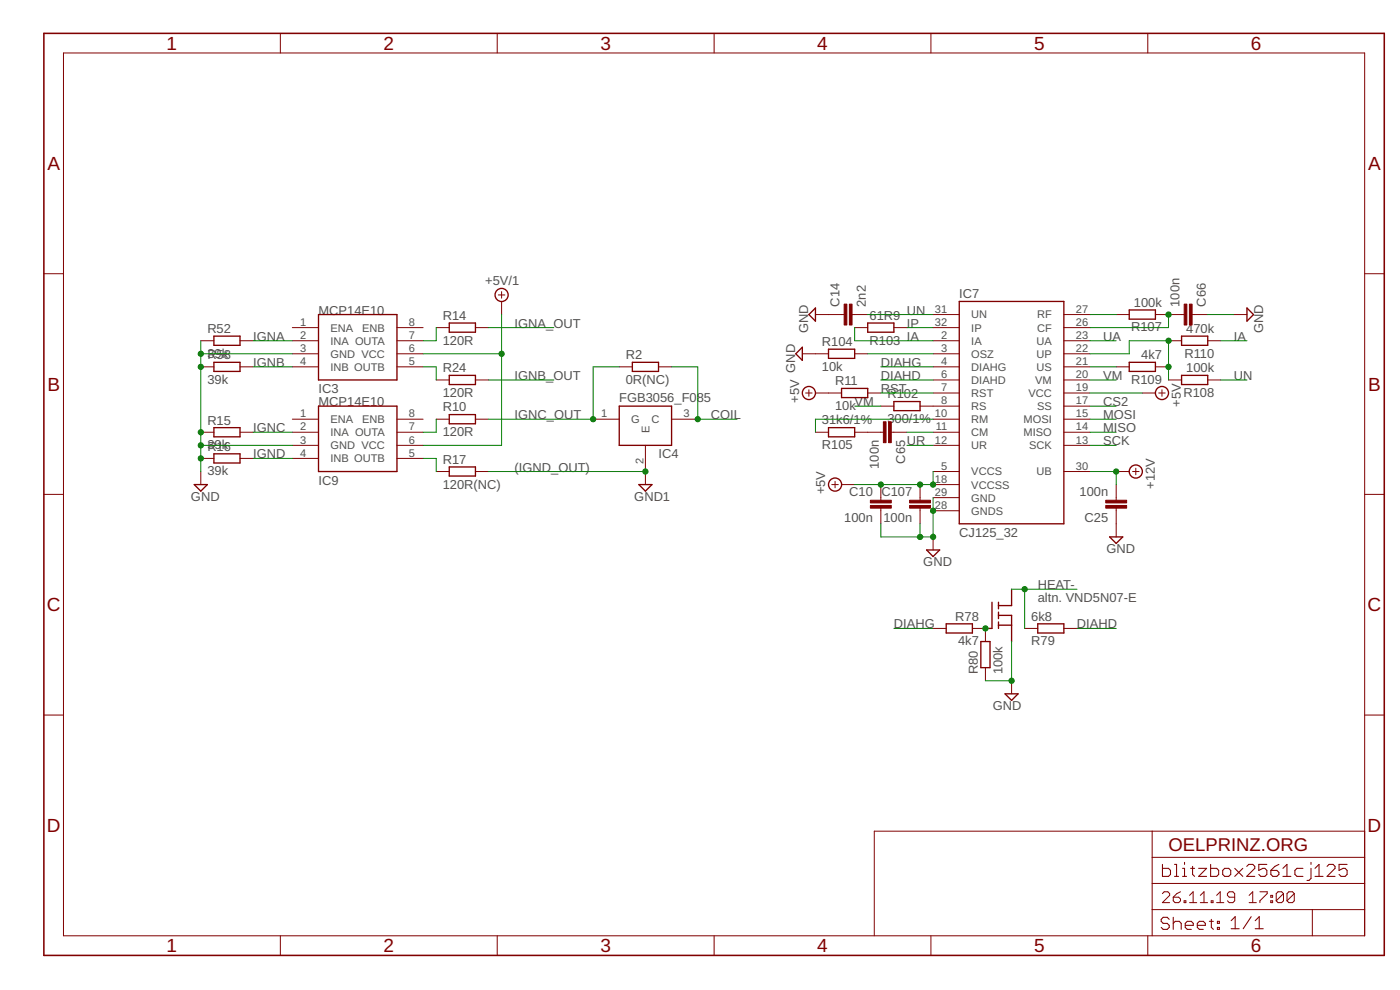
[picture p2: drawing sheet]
<svg xmlns="http://www.w3.org/2000/svg" width="420mm" height="297mm" viewBox="0 0 420 297" stroke-linecap="round" stroke-linejoin="round" font-family="sans-serif">
<g fill="none" stroke="#800000" stroke-width=".3">
<path d="M19 15.9h390.6v264.9h-390.6zM84.1 10v5.9M149.2 10v5.9M214.3 10v5.9M279.4 10v5.9M344.5 10v5.9M13.2 82.1h5.8M87.7 98.3h7.9M119.1 98.3h7.9M130.9 98.3h3.9M142.7 98.3h3.9M149.5 88.5h2"/>
<path d="M150.5 87.5v2M150.5 90.4v4M244.7 94.4h8.6M255.7 94.4h4.7M256.5 98.3h3.9M268.3 98.3h3.9M280 98.3h7.9M280 94.4h7.9M319.3 98.3h7.8M319.3 94.4h7.8M335 94.4h3.9M346.8 94.4h8.6"/>
<path d="M357.7 94.4h4.8M370.3 94.4h3.9M409.6 82.1h5.8M60.3 102.2h3.9M60.3 110.1h3.9M72 102.2h4M72 110.1h4M87.7 102.2h7.9M87.7 110.1h7.9M87.7 106.2h7.9M119.1 102.2h7.9M119.1 110.1h7.9"/>
<path d="M119.1 106.2h7.9M130.9 114h3.9M142.7 114h3.9M185.8 110.1h4M197.6 110.1h3.9M240.8 106.2h7.8M241.8 117.9h1.9M242.8 116.9v2M244.7 117.9h7.9M256.5 106.2h3.9M260.4 117.9h4M280 114h7.9"/>
<path d="M280 102.2h7.9M280 110.1h7.9M280 106.2h7.9M280 117.9h7.9M319.3 114h7.8M319.3 102.2h7.8M319.3 110.1h7.8M319.3 106.2h7.8M319.3 117.9h7.8M335 110.1h3.9M342.8 117.9h4M346.8 110.1h3.9"/>
<path d="M347.7 117.9h2M348.7 116.9v2M350.7 114h3.9M350.7 102.2h3.9M362.5 114h3.9M362.5 102.2h3.9M60.3 129.7h3.9M60.3 137.5h3.9M72 129.7h4M72 137.5h4M87.7 125.8h7.9M87.7 129.7h7.9"/>
<path d="M87.7 133.6h7.9M87.7 137.5h7.9M119.1 125.8h7.9M119.1 129.7h7.9M119.1 133.6h7.9M119.1 137.5h7.9M130.9 125.8h3.9M142.7 125.8h3.9M178 125.8h7.8M193.7 133.6v11.8M201.5 125.8h7.9M244.7 129.7h3.9"/>
<path d="M256.5 129.7h8.6M264.4 121.9h3.9M267.5 129.7h4.7M276.1 121.9h11.8M280 125.8h7.9M280 129.7h7.9M280 133.6h7.9M319.3 125.8h7.8M319.3 121.9h7.8M319.3 129.7h7.8M319.3 133.6h7.8M13.2 148.3h5.8"/>
<path d="M60.3 141.5v3.9M130.9 141.5h3.9M142.7 141.5h3.9M249.6 145.4h2M250.6 144.4v2M252.6 145.4h3.9M264.4 145.4v4.7M264.4 152.5v4.7M276.1 145.4v4.7M276.1 152.5v4.7M280 141.5h7.9M280 149.3h7.9"/>
<path d="M280 153.2h7.9M280 145.4h7.9M319.3 141.5h7.8M335 145.4v4.7M335 152.5v8.6M335 141.5h3.9M339.9 141.5h2M340.9 140.5v2M409.6 148.3h5.8M280 161.1v3.9M280 188.6h4M291.8 188.6h3.9v3.9"/>
<path d="M307.5 188.6h3.9M319.3 188.6h3.9M13.2 214.5h5.8M295.7 200.3v4M303.6 204.3v3.9M409.6 214.5h5.8M345.8 249.4v31.4M345.8 257.2h63.8M409.6 249.4h-147.2v31.4M345.8 272.9h63.8M345.8 265.1h63.8M348.8 268.1l.6-.5h1.1l.5 .5v.5l-2.2 2.2h2.2"/>
<path d="M352.1 269.2h1.6l.6 .5v.6l-.6 .5h-1l-.6-.5zM354.3 267.6l-1.1 .5-1.1 1.1M355.4 270.3h.5v.5h-.5zM357 270.8h2.2M357 268.6l1.1-1v3.2M360.2 270.8h2.2M360.2 268.6l1.1-1v3.2M363.5 270.3h.5v.5h-.5zM365.1 270.8h2.2M365.1 268.6l1.1-1v3.2M370.5 269.2h-1.6l-.5-.6v-.5l.5-.5h1.1l.5 .5v2.2l-.5 .5h-1.1l-.5-.5M374.9 270.8h2.1"/>
<path d="M374.9 268.6l1.1-1v3.2M378.1 267.6h2.2v.5l-2.2 2.2v.5M381.4 270.3h.5v.5h-.5zM381.4 268.6h.5v.6h-.5zM385.2 268.1v2.2l-.6 .5h-1l-.6-.5M385.2 268.1l-.6-.5h-1l-.6 .5v2.2M385.2 268.1l-2.2 2.2M388.4 268.1v2.2l-.5 .5h-1.1l-.6-.5M388.4 268.1l-.5-.5h-1.1l-.6 .5v2.2M388.4 268.1l-2.2 2.2M393.8 272.9v7.9M84.1 280.8v5.9"/>
<path d="M149.2 280.8v5.9M214.3 280.8v5.9M279.4 280.8v5.9M344.5 280.8v5.9"/>
</g>
<g fill="none" stroke="#800000" stroke-width=".4">
<path d="M95.6 94.4h23.5v19.6h-23.5zM134.8 96.9h7.9v2.8h-7.9zM244.7 92.4v4l-1.9-2zM260.4 96.9h7.9v2.8h-7.9zM287.9 90.4h31.4v66.8h-31.4zM338.9 93h7.9v2.8h-7.9zM374.2 92.4l2 2-2 2zM64.2 100.9h7.8v2.7h-7.8zM64.2 108.7h7.8v2.7h-7.8zM134.8 112.6h7.9v2.8h-7.9zM189.8 108.7h7.8v2.7h-7.8zM240.8 104.2v3.9l-2-1.9z"/>
<path d="M248.6 104.8h7.9v2.7h-7.9zM252.6 116.5h7.8v2.8h-7.8zM338.9 108.7h7.9v2.7h-7.9zM354.6 112.6h7.9v2.8h-7.9zM354.6 100.9h7.9v2.7h-7.9zM64.2 128.3h7.8v2.8h-7.8zM64.2 136.2h7.8v2.7h-7.8zM95.6 121.9h23.5v19.6h-23.5zM134.8 124.4h7.9v2.7h-7.9zM185.8 121.9h15.7v11.7h-15.7zM248.6 128.3h7.9v2.8h-7.9zM268.3 120.5h7.8v2.7h-7.8z"/>
<path d="M58.3 145.4h3.9l-1.9 2zM134.8 140.1h7.9v2.7h-7.9zM191.7 145.4h4l-2 2zM278.1 165h3.9l-2 2zM303.6 176.8v4.9h-3.9M333 161.1h4l-2 1.9zM284 187.2h7.8v2.7h-7.8zM294.4 192.5h2.7v7.8h-2.7zM297.7 180.7v7.9h-2M299.7 184.6h3.9v7.9M299.7 187.6h3.9M299.7 180.7v2"/>
<path d="M299.7 183.7v1.9M299.7 186.6v2M311.4 187.2h7.9v2.7h-7.9zM301.6 208.2h3.9l-1.9 1.9z"/>
<circle cx="150.5" cy="88.5" r="1.97"/>
<circle cx="242.8" cy="117.9" r="1.97"/>
<circle cx="348.7" cy="117.9" r="1.97"/>
<circle cx="250.6" cy="145.4" r="1.97"/>
<circle cx="340.9" cy="141.5" r="1.97"/>
</g>
<g fill="#800000" stroke="#800000" stroke-width=".3">
<path d="M261.2 151.7h6.3v.8h-6.3z"/>
<path d="M261.2 150.1h6.3v.8h-6.3z"/>
<path d="M331.9 150.1h6.2v.8h-6.2z"/>
<path d="M331.9 151.7h6.2v.8h-6.2z"/>
<path d="M273 151.7h6.3v.8h-6.3z"/>
<path d="M273 150.1h6.3v.8h-6.3z"/>
<path d="M265.1 126.6h.8v6.2h-.8z"/>
<path d="M266.7 126.6h.8v6.2h-.8z"/>
<path d="M355.4 91.2h.8v6.3h-.8z"/>
<path d="M357 91.2h.8v6.3h-.8z"/>
<path d="M254.9 91.2h.8v6.3h-.8z"/>
<path d="M253.3 91.2h.8v6.3h-.8z"/>
</g>
<g fill="none" stroke="#800000" stroke-width=".32">
<path d="M348.9 259.4v3.6h1.8l.6-.6v-1.2l-.6-.7h-1.8M352.5 259.4h.6v3.6M355.5 258.7v.7M357.9 259.9v2.5l.6 .6M363.3 259.4v3.6h1.8l.6-.6v-1.2l-.6-.7h-1.8M374.2 259.9l.6-.5h1.2l.6 .5v.6l-2.4 2.5h2.4M380.2 259.4h-2.4v1.8l1.2-.7h.6l.6 .7v1.2l-.6 .6h-1.2l-.6-.6M383.8 259.4l-1.2 .5-1.2 1.3M393.4 258.7v.7M398.3 259.9l.6-.5h1.2l.6 .5v.6l-2.4 2.5h2.4M404.3 259.4h-2.4v1.8l1.2-.7h.6l.6 .7v1.2l-.6 .6h-1.2l-.6-.6M350.9 275.8l-.6-.6h-1.2l-.6 .6v.6l.6 .7h1.2l.6 .5v.7l-.6 .5h-1.2l-.6-.5"/>
<path d="M352.1 275.2v3.6M352.1 277.1l.6-.7h1.2l.6 .7v1.7M352.5 263h1.2M354.9 263h1.2M354.9 260.5h.6v2.5M355.7 277.6h2.4v-.5l-.6-.7h-1.2l-.6 .7v1.2l.6 .5h1.2M357.3 260.5h1.2M359.3 277.6h2.4v-.5l-.6-.7h-1.2l-.6 .7v1.2l.6 .5h1.2M359.7 260.5h2.4l-2.4 2.5h2.4M362.9 276.4h1.3M363.5 275.8v2.5l.7 .5M365.4 276.4h.6v.7h-.6z"/>
<path d="M365.4 278.3h.6v.5h-.6zM367.5 260.5h1.2l.7 .7v1.2l-.7 .6h-1.2l-.6-.6v-1.2zM369.5 276.2l1.2-1.2v3.7M369.5 278.7h2.4M370.6 260.5l2.4 2.5M373 260.5l-2.4 2.5M375.5 275l-2.4 3.7M376.7 278.7h2.4M376.7 276.2l1.2-1.2v3.7M381.4 261.2h1.8l.6 .5v.7l-.6 .6h-1.2l-.6-.6zM385 263h2.4M385 260.5l1.2-1.1v3.6"/>
<path d="M391 260.5h-1.8l-.6 .7v1.2l.6 .6h1.8M393.4 260.5v3.1l-.5 .6h-.7M394.7 263h2.4M394.7 260.5l1.2-1.1v3.6"/>
</g>
<path d="M13.2 10h402.2v276.7h-402.2z" fill="none" stroke="#800000" stroke-width=".47"/>
<g fill="none" stroke="#008000" stroke-width=".3">
<path d="M130.9 98.3v3.9h-3.9M146.6 98.3h19.6M150.5 94.4v39.2h-23.5M256.5 98.3v3.9h23.5M260.4 94.4h19.6M272.2 98.3h7.8M327.1 94.4h7.9M350.7 94.4v3.9h-23.6M362.5 94.4h7.8M60.3 102.2v39.3M60.3 106.2h27.4M76 102.2h11.7"/>
<path d="M76 110.1h11.7M127 106.2h23.5M127 110.1h3.9v3.9M146.6 114h19.6M185.8 110.1h-7.8v15.7h-31.4M201.5 110.1h7.9v15.7h11.8M260.4 106.2h19.6M264.4 117.9h15.6M264.4 110.1h15.6M264.4 114h15.6M327.1 106.2h11.8v-4h11.8v11.8M327.1 117.9h15.7"/>
<path d="M327.1 102.2h7.9M327.1 110.1h7.9M327.1 114h7.9M366.4 102.2h7.8M366.4 114h7.8M60.3 133.6h27.4M76 129.7h11.7M76 137.5h11.7M127 137.5h3.9v4M130.9 125.8v3.9h-3.9M256.5 121.9h7.9M272.2 133.6h7.8"/>
<path d="M272.2 129.7h7.8M280 125.8h-35.3v3.9M327.1 133.6h7.9M327.1 129.7h7.9M327.1 125.8h7.9M327.1 121.9h7.9M146.6 141.5h47.1M276.1 157.2v3.9M280 141.5v3.9h-23.5M280 149.3v11.8h-15.6v-3.9M327.1 141.5h7.9v3.9M303.6 176.8h19.6"/>
<path d="M307.5 176.8v11.8M268.3 188.6h11.7M303.6 192.5v11.8h-7.9M323.2 188.6h11.8"/>
</g>
<g fill="#008000" stroke="#008000" stroke-width=".3">
<circle cx="280" cy="153.2" r=".78"/>
<circle cx="276.1" cy="161.1" r=".78"/>
<circle cx="280" cy="161.1" r=".78"/>
<circle cx="303.6" cy="204.3" r=".78"/>
<circle cx="60.3" cy="137.5" r=".78"/>
<circle cx="60.3" cy="133.6" r=".78"/>
<circle cx="60.3" cy="110.1" r=".78"/>
<circle cx="60.3" cy="106.2" r=".78"/>
<circle cx="60.3" cy="129.7" r=".78"/>
<circle cx="280" cy="145.4" r=".78"/>
<circle cx="276.1" cy="145.4" r=".78"/>
<circle cx="264.4" cy="145.4" r=".78"/>
<circle cx="335" cy="141.5" r=".78"/>
<circle cx="178" cy="125.8" r=".78"/>
<circle cx="193.7" cy="141.5" r=".78"/>
<circle cx="350.7" cy="110.1" r=".78"/>
<circle cx="350.7" cy="102.2" r=".78"/>
<circle cx="350.7" cy="94.4" r=".78"/>
<circle cx="295.7" cy="188.6" r=".78"/>
<circle cx="307.5" cy="176.8" r=".78"/>
<circle cx="209.4" cy="125.8" r=".78"/>
<circle cx="150.5" cy="106.2" r=".78"/>
</g>
<g font-size="5.7" fill="#800000">
<text x="50" y="15">1</text>
<text x="115.1" y="15">2</text>
<text x="180.2" y="15">3</text>
<text x="245.3" y="15">4</text>
<text x="310.3" y="15">5</text>
<text x="375.4" y="15">6</text>
<text x="14.2" y="51">A</text>
<text x="410.6" y="51">A</text>
<text x="14.2" y="117.2">B</text>
<text x="410.6" y="117.2">B</text>
<text x="14.1" y="183.5">C</text>
<text x="410.4" y="183.5">C</text>
<text x="14.1" y="249.7">D</text>
<text x="410.4" y="249.7">D</text>
<text x="50" y="285.7">1</text>
<text x="115.1" y="285.7">2</text>
<text x="180.2" y="285.7">3</text>
<text x="245.3" y="285.7">4</text>
<text x="310.3" y="285.7">5</text>
<text x="375.4" y="285.7">6</text>
</g>
<text font-size="5.5" fill="#800000" x="350.7" y="255.3">OELPRINZ.ORG</text>
<g font-size="3.9" fill="#505050">
<text x="145.6" y="85.6">+5V/1</text>
<text x="287.9" y="89.3">IC7</text>
<text x="95.6" y="94.4">MCP14E10</text>
<text x="132.9" y="96">R14</text>
<text x="252" y="92" transform="rotate(-90 252 92)">C14</text>
<text x="259.8" y="92" transform="rotate(-90 259.8 92)">2n2</text>
<text x="261" y="96">61R9</text>
<text x="272.2" y="94.4">UN</text>
<text x="340.3" y="92">100k</text>
<text x="354" y="92" transform="rotate(-90 354 92)">100n</text>
<text x="361.9" y="92" transform="rotate(-90 361.9 92)">C66</text>
<text x="62.2" y="99.9">R52</text>
<text x="154.5" y="98.3">IGNA_OUT</text>
<text x="242.6" y="100.1" transform="rotate(-90 242.6 100.1)">GND</text>
<text x="272.2" y="98.3">IP</text>
<text x="339.5" y="99.4">R107</text>
<text x="356" y="99.9">470k</text>
<text x="379.1" y="100.1" transform="rotate(-90 379.1 100.1)">GND</text>
<text x="62.2" y="107.3">39k</text>
<text x="62.2" y="107.8">R58</text>
<text x="76" y="102.2">IGNA</text>
<text x="132.9" y="103.4">120R</text>
<text x="187.8" y="107.8">R2</text>
<text x="246.7" y="103.8">R104</text>
<text x="261" y="103.4">R103</text>
<text x="272.2" y="102.2">IA</text>
<text x="331.1" y="102.2">UA</text>
<text x="342.5" y="107.7">4k7</text>
<text x="355.4" y="107.3">R110</text>
<text x="370.3" y="102.2">IA</text>
<text x="76" y="110.1">IGNB</text>
<text x="132.9" y="111.7">R24</text>
<text x="154.5" y="114">IGNB_OUT</text>
<text x="238.6" y="111.8" transform="rotate(-90 238.6 111.8)">GND</text>
<text x="246.7" y="111.3">10k</text>
<text x="264.3" y="114">DIAHD</text>
<text x="264.3" y="110.1">DIAHG</text>
<text x="331.1" y="114">VM</text>
<text x="356" y="111.7">100k</text>
<text x="370.3" y="114">UN</text>
<text x="62.2" y="115.2">39k</text>
<text x="95.6" y="117.9">IC3</text>
<text x="132.9" y="119.1">120R</text>
<text x="187.8" y="115.2">0R(NC)</text>
<text x="250.6" y="115.6">R11</text>
<text x="264.3" y="117.9">RST</text>
<text x="266.3" y="119.5">R102</text>
<text x="339.5" y="115.1">R109</text>
<text x="355.2" y="119.1">R108</text>
<text x="95.6" y="121.8">MCP14E10</text>
<text x="132.9" y="123.5">R10</text>
<text x="154.5" y="125.8">IGNC_OUT</text>
<text x="185.9" y="120.7">FGB3056_F085</text>
<text x="213.3" y="125.8">COIL</text>
<text x="239.8" y="120.9" transform="rotate(-90 239.8 120.9)">+5V</text>
<text x="250.6" y="123">10k</text>
<text x="256.5" y="121.8">VM</text>
<text x="331.1" y="125.8">MOSI</text>
<text x="331.1" y="121.8">CS2</text>
<text x="354.4" y="122" transform="rotate(-90 354.4 122)">+5V</text>
<text x="62.2" y="127.4">R15</text>
<text x="76" y="129.7">IGNC</text>
<text x="132.9" y="130.9">120R</text>
<text x="246.7" y="127.3">31k6/1%</text>
<text x="266.3" y="126.9">3</text>
<text x="268.5" y="126.9">00/1%</text>
<text x="331.1" y="129.7">MISO</text>
<text x="62.2" y="134.8">39k</text>
<text x="62.2" y="135.2">R16</text>
<text x="76" y="137.5">IGND</text>
<text x="197.6" y="137.5">IC4</text>
<text x="246.7" y="134.8">R105</text>
<text x="272.2" y="133.6">UR</text>
<text x="331.1" y="133.6">SCK</text>
<text x="62.2" y="142.6">39k</text>
<text x="132.9" y="139.2">R17</text>
<text x="154.5" y="141.5">(IGND_OUT)</text>
<text x="263.8" y="140.7" transform="rotate(-90 263.8 140.7)">100n</text>
<text x="271.6" y="139.2" transform="rotate(-90 271.6 139.2)">C65</text>
<text x="95.6" y="145.4">IC9</text>
<text x="132.9" y="146.6">120R(NC)</text>
<text x="247.7" y="148.3" transform="rotate(-90 247.7 148.3)">+5V</text>
<text x="254.9" y="148.7">C10</text>
<text x="264.5" y="148.7">C107</text>
<text x="324" y="148.7">100n</text>
<text x="346.6" y="146.7" transform="rotate(-90 346.6 146.7)">+12V</text>
<text x="57.3" y="150.3">GND</text>
<text x="190.4" y="150.3">GND1</text>
<text x="253.4" y="156.6">100n</text>
<text x="265.1" y="156.6">100n</text>
<text x="287.9" y="161.1">CJ125_32</text>
<text x="325.5" y="156.6">C25</text>
<text x="332" y="166">GND</text>
<text x="277.1" y="169.9">GND</text>
<text x="311.4" y="176.8">HEAT-</text>
<text x="311.4" y="180.7">altn. VND5N07-E</text>
<text x="268.3" y="188.6">DIAHG</text>
<text x="286.7" y="186.2">R78</text>
<text x="309.5" y="186.2">6k8</text>
<text x="323.2" y="188.6">DIAHD</text>
<text x="287.5" y="193.7">4k7</text>
<text x="309.5" y="193.6">R79</text>
<text x="293.4" y="202.3" transform="rotate(-90 293.4 202.3)">R80</text>
<text x="300.8" y="202.3" transform="rotate(-90 300.8 202.3)">100k</text>
<text x="297.9" y="213.1">GND</text>
</g>
<g font-size="3.3" fill="#505050">
<text x="280.6" y="93.8">31</text>
<text x="291.5" y="95.6">UN</text>
<text x="311.3" y="95.6">RF</text>
<text x="322.9" y="93.8">27</text>
<text x="90.1" y="97.8">1</text>
<text x="90.1" y="101.7">2</text>
<text x="99.2" y="99.5">ENA</text>
<text x="108.7" y="99.5">ENB</text>
<text x="122.7" y="101.7">7</text>
<text x="122.7" y="97.8">8</text>
<text x="280.6" y="97.8">32</text>
<text x="282.4" y="101.7">2</text>
<text x="291.5" y="99.5">IP</text>
<text x="311.3" y="99.5">CF</text>
<text x="322.9" y="101.7">23</text>
<text x="322.9" y="97.8">26</text>
<text x="90.1" y="105.6">3</text>
<text x="99.2" y="103.4">INA OUTA</text>
<text x="99.2" y="107.3">GND VCC</text>
<text x="122.7" y="105.6">6</text>
<text x="282.4" y="105.6">3</text>
<text x="291.5" y="103.4">IA</text>
<text x="291.5" y="107.3">OSZ</text>
<text x="311.1" y="107.3">UP</text>
<text x="311.1" y="103.4">UA</text>
<text x="322.9" y="105.6">22</text>
<text x="90.1" y="109.5">4</text>
<text x="99.2" y="111.3">INB OUTB</text>
<text x="122.7" y="109.5">5</text>
<text x="282.4" y="109.5">4</text>
<text x="282.4" y="113.5">6</text>
<text x="291.5" y="111.3">DIAHG</text>
<text x="311.1" y="111.2">US</text>
<text x="322.9" y="113.5">20</text>
<text x="322.9" y="109.5">21</text>
<text x="282.4" y="117.4">7</text>
<text x="291.5" y="115.2">DIAHD</text>
<text x="291.5" y="119.1">RST</text>
<text x="308.7" y="119.1">VCC</text>
<text x="310.7" y="115.2">VM</text>
<text x="322.9" y="117.4">19</text>
<text x="90.1" y="125.2">1</text>
<text x="122.7" y="125.2">8</text>
<text x="180.4" y="125.2">1</text>
<text x="205.2" y="125.2">3</text>
<text x="280.6" y="125.2">10</text>
<text x="282.4" y="121.3">8</text>
<text x="291.5" y="123">RS</text>
<text x="311.3" y="123">SS</text>
<text x="322.9" y="125.2">15</text>
<text x="322.9" y="121.3">17</text>
<text x="90.1" y="129.1">2</text>
<text x="99.2" y="126.9">ENA</text>
<text x="99.2" y="130.9">INA OUTA</text>
<text x="108.7" y="126.9">ENB</text>
<text x="122.7" y="129.1">7</text>
<text x="189.5" y="126.9">G</text>
<text x="194.9" y="130" transform="rotate(-90 194.9 130)">E</text>
<text x="195.5" y="126.9">C</text>
<text x="280.8" y="129.1">11</text>
<text x="291.5" y="126.9">RM</text>
<text x="291.5" y="130.9">CM</text>
<text x="307.2" y="130.9">MISO</text>
<text x="307.2" y="126.9">MOSI</text>
<text x="322.9" y="129.1">14</text>
<text x="90.1" y="133.1">3</text>
<text x="90.1" y="137">4</text>
<text x="99.2" y="134.8">GND VCC</text>
<text x="122.7" y="137">5</text>
<text x="122.7" y="133.1">6</text>
<text x="280.6" y="133.1">12</text>
<text x="291.5" y="134.8">UR</text>
<text x="308.8" y="134.8">SCK</text>
<text x="322.9" y="133.1">13</text>
<text x="99.2" y="138.7">INB OUTB</text>
<text x="193.2" y="139.1" transform="rotate(-90 193.2 139.1)">2</text>
<text x="282.4" y="140.9">5</text>
<text x="291.5" y="142.6">VCCS</text>
<text x="311.1" y="142.6">UB</text>
<text x="322.9" y="140.9">30</text>
<text x="280.6" y="148.8">29</text>
<text x="280.6" y="144.8">18</text>
<text x="291.5" y="146.6">VCCSS</text>
<text x="280.6" y="152.7">28</text>
<text x="291.5" y="150.5">GND</text>
<text x="291.5" y="154.4">GNDS</text>
</g>
</svg>
